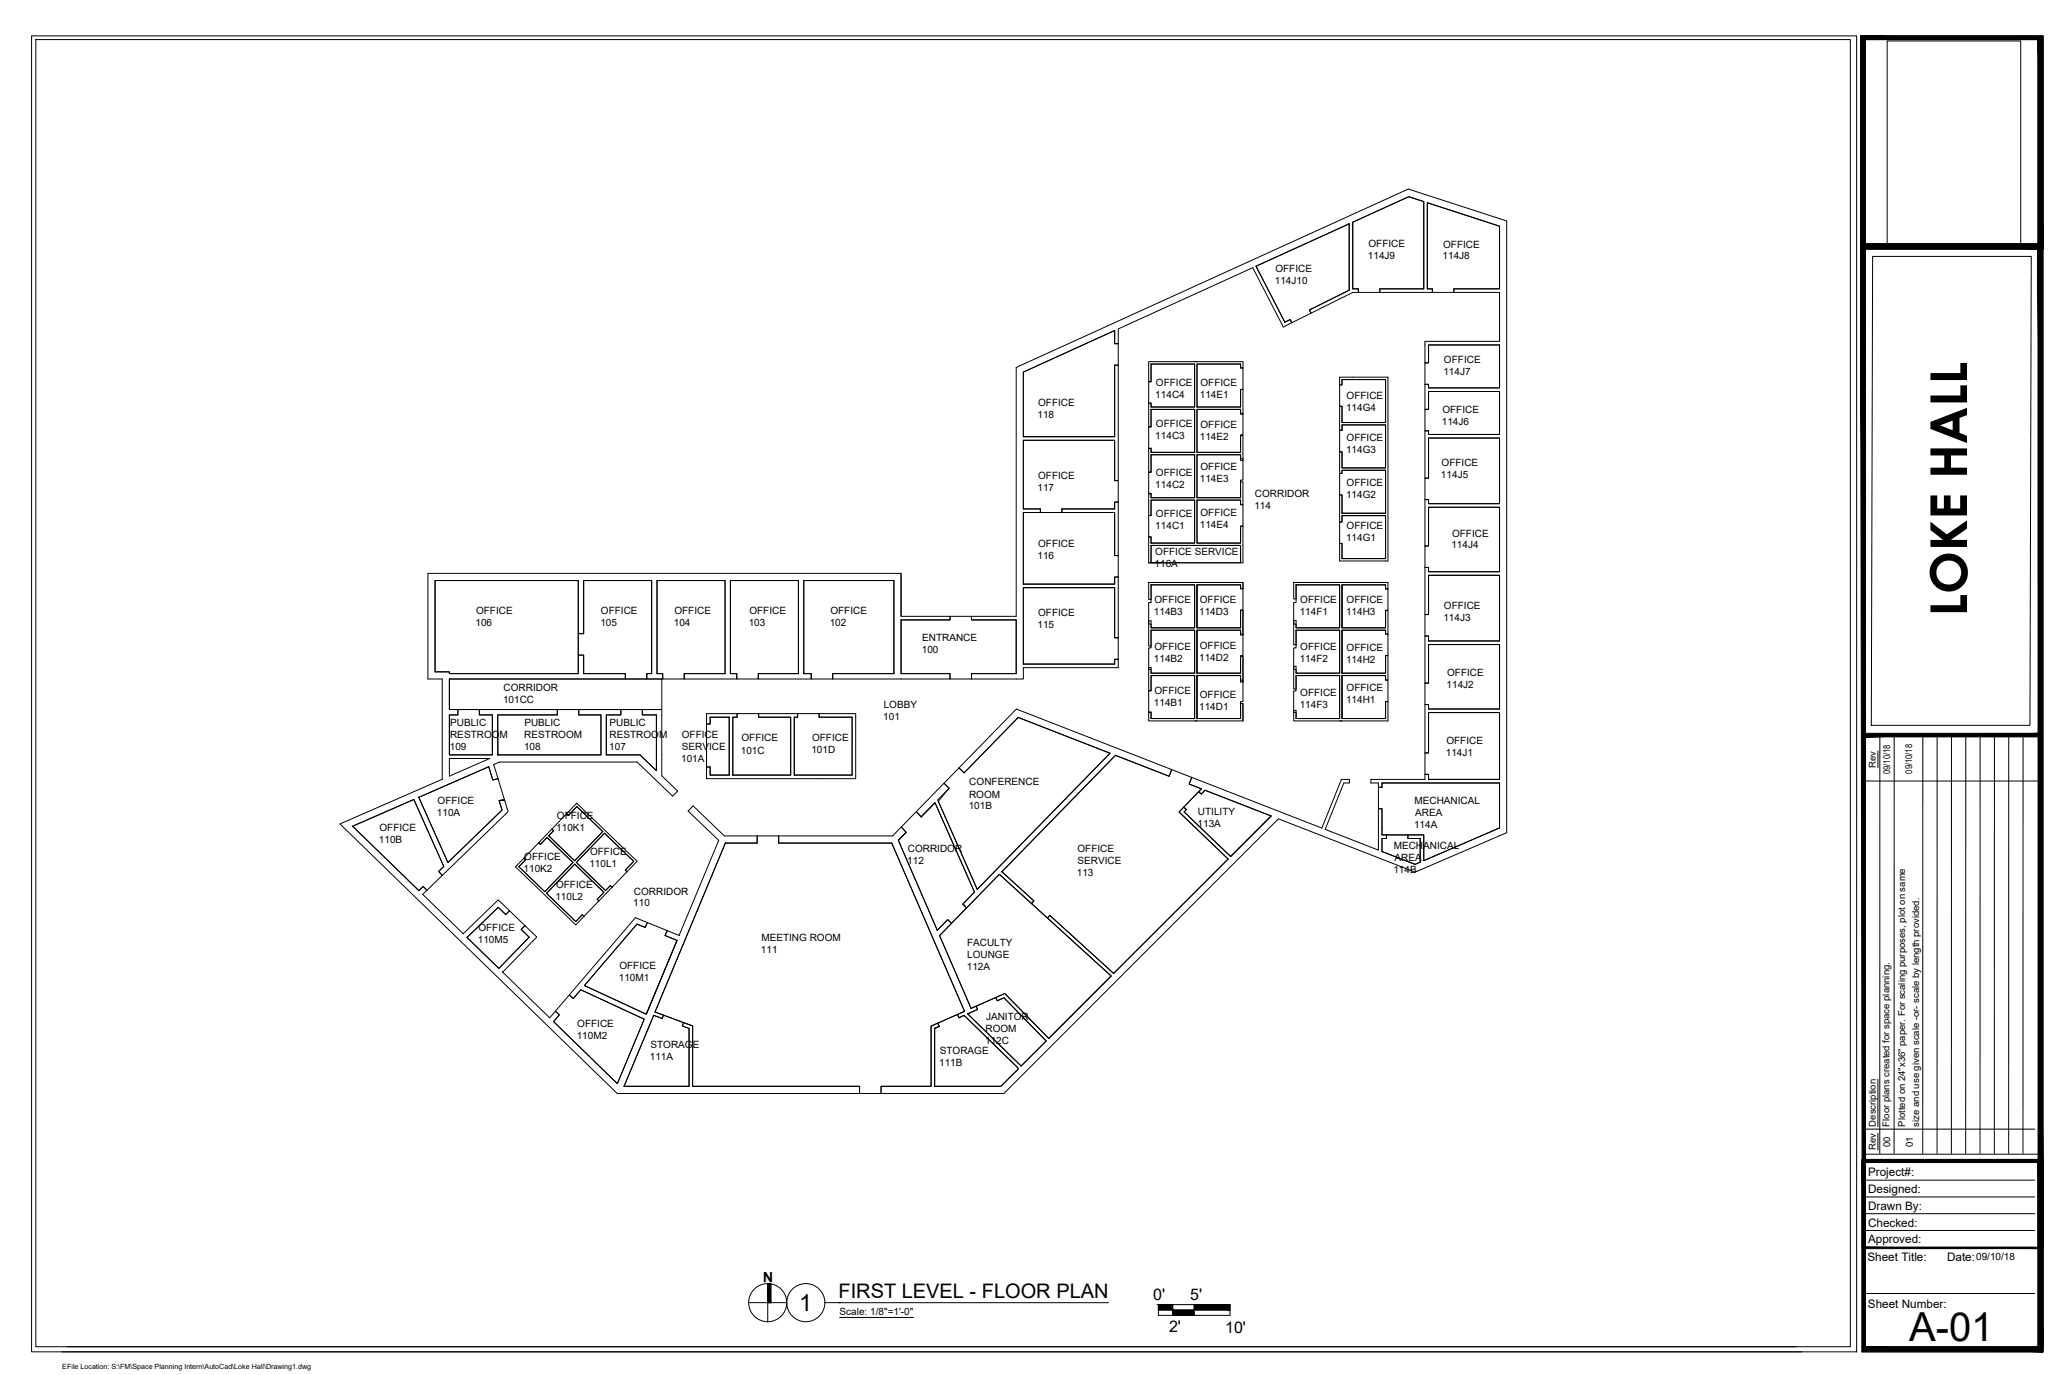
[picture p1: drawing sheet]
<svg xmlns="http://www.w3.org/2000/svg" width="914mm" height="610mm" viewBox="0 0 914 610" stroke-linecap="round" stroke-linejoin="round" font-family="sans-serif">
<!-- layer: 0 -->
<g fill="none" stroke="#000" stroke-width=".44">
<path d="M827.3 15.9v581.2M836.9 18.2h59.2v89.9h-59.2zM897.6 15.9v1.7M598.3 99.2v29.5l-17.6 8.7 .7 1.4 18.5-9.2h2.5v-1.5h-2.5v-29.6l24.8-11.3 6.7 2.2v38.7h-19.5v1.5h23.3v-1.5h-2.2M598.3 99.2l-41.3 18.8 12.8 24.8 2.3-1.1 .8 1.4-3.8 1.9-13.6-26.3-59.6 27.1v6.6h-1.6v-5.9l-40.5 18.5v28.6M599.9 98.5l24.8-11.3 6.7 2.2v38.7h-19.5v1.5h-9.5v-1.5h-2.5zM633 89.9l32 10.4v27.8h-20.3v1.5h-9.5v-1.5h-2.2zM557 118l41.3-18.8v29.5l-17.6 8.7 .7 1.4-8.5 4.3-.8-1.4-2.3 1.1zM633 128.1v-38.2l32 10.4v27.8h-20.3v1.5h20.3v21.7h-33.1v9.6h1.6v-8h31.5M633.5 152.9h31.5v19.1h-31.5v-1.6h-1.6v-9.5h1.6zM665 152.9v19.1h-31.5v-1.6h-1.6v11.1h1.6v-7.9M453.8 165l40.5-18.5v5.9h1.6v9.5h-1.6v31.7h-40.5z"/>
<path d="M510.4 161.4h19.4v19h-19.4v-1.6h-1v-9.6h1zM510.4 161.4h19.4v19h-19.4v-1.6h-1v10.4h1v-7.7M529.8 160.3h21.4v2.8h-1.1v-1.7h-19.3v19M530.8 160.3h-21.4v8.9h1v-7.8M530.8 161.4h19.3v1.7h1.1v9.5h-1.1v7.8h-19.3zM595.1 168.3h19.3v19h-19.3v-7.2h-1v-9.5h1zM633.5 173.6h31.5v19h-31.5v-1.6h-1.6v-9.5h1.6zM633.5 173.6h31.5v19h-31.5v-1.6h-1.6v21h1.6v-17.8M453.8 195.2h40.5v17.9h1.6v9.5h-1.6v3h-23.4v1.6h-9.5v-1.6h-7.6zM453.8 193.6h40.5v-31.7h1.6v51.2h-1.6v-17.9h-40.5v30.4M510.4 181.5h19.4v19.1h-19.4v-1.7h-1v-9.6h1zM510.4 181.5h19.4v19.1h-19.4v-1.9h-1v10.5h1v-7.6"/>
<path d="M530.8 181.5h19.3v1.7h1.1v9.6h-1.1v7.8h-19.3zM530.8 180.4h19.3v-7.8h1.1v11h-1.1v-2.1h-19.3v19.1M595.1 188.4h19.3v19h-19.3v-7.2h-1v-9.5h1zM614.4 187.3v-19h-19.3v2.3h-1v-3.4h21.4v81.5h-21.4v-7.8h1v6.8M614.4 187.3h-19.3v-7.2h-1v10.8h1v-2.5h19.3v19M633.5 194.2h31.5v29.1h-31.5v-1.8h-1.6v-9.5h1.6zM633.5 194.2h31.5v29.1h-31.5v-1.8h-1.6v20.6h1.6v-17.2M510.4 201.6h19.4v19.1h-19.4v-1.7h-1v-9.5h1zM510.4 201.6h19.4v19.1h-19.4v-2h-1v9.8h1v-6.8h19.4v19.1h-19.4M530.8 201.6h19.3v1.7h1.1v9.6h-1.1v7.8h-19.3zM530.8 200.6h19.3v-7.4h1.1v10.9h-1.1v-2.5h-19.3v19.1M595.1 208.5h19.3v19h-19.3v-8.1h-1v-9.5h1z"/>
<path d="M614.4 207.4h-19.3v-7h-1v9.5h1v-1.4h19.3v19h-19.3M453.8 227.2h40.5v19.1h1.6v9.5h-1.6v3.2h-40.5zM453.8 225.6h7.6v1.6h-7.6v31.8M470.9 225.6h23.4v-3h1.6v23.7h-1.6v-19.1h-23.4zM510.4 221.7h19.4v19.1h-19.4v-2.7h-1v-9.6h1zM530.8 221.7h19.3v2h1.1v9.6h-1.1v7.5h-19.3zM530.8 220.7h19.3v-7h1.1v10h-1.1v-2h-19.3M530.8 221.7v19.1h19.3v-7.5h1.1v16.2h-41.8v-11.4h1v2.7M595.1 228.6h19.3v19.1h-19.3v-6.8h-1v-9.5h1zM595.1 227.5v-8.1h-1v12h1v-2.8h19.3v19.1h-19.3M633.5 224.9h31.5v28.6h-31.5v-1.9h-1.6v-9.5h1.6zM633.5 224.9h31.5v28.6h-31.5v-1.9h-1.6v20.9h1.6v-17.4"/>
<path d="M192.9 257.4h63.5v41.3h-57.1v-.8h-6.4zM258.8 257.4h30.2v41.3h-2.2v2.3h-9.5v-2.3h-18.5v-8.3h-2.4v-9.5h2.4zM291.4 257.4h30.1v41.3h-18.1v2.3h-9.5v-2.3h-2.5zM323.9 257.4h30.2v41.3h-17.8v2.3h-9.6v-2.3h-2.8zM356.4 257.4h40v41.3h-27.1v2.3h-9.6v-2.3h-3.3zM399.6 254.2v19.1h21.7v1.5h-21.7M453.8 259h40.5v-3.2h1.6v27h-1.6v-22.2h-40.5v33.8M510.4 241.8h20.4M510.4 259.3h19.4v19h-19.4v-1.6h-1v-9.6h1zM510.4 241.8h39.7v7.7h-39.7zM510.4 259.3h19.4v19h-19.4v-3h-1v11.1h1v-7M510.4 241.8v7.7"/>
<path d="M510.4 241.8h39.7M529.8 258.2h21.4v2.8h-1.1v-1.7h-19.3v19M529.8 241.8h20.3M530.8 259.3h19.3v1.7h1.1v9.5h-1.1v7.8h-19.3zM530.8 258.2h-21.4v7.5h1v-6.4M550.1 241.8v7.7M574.7 259.3h19.4v19h-19.4v-1.6h-1v-9.6h1zM574.7 259.3h19.4v19h-19.4v-3.2h-1v10.8h1v-6.5M594.1 258.2h21.4v3h-1.1v-1.9h-19.3v19M595.1 259.3h19.3v1.7h1.1v9.5h-1.1v7.8h-19.3zM595.1 258.2h-21.4v7.3h1v-6.2M633.5 255.1h31.5v29.1h-31.5v-2.2h-1.6v-9.5h1.6z"/>
<path d="M633.5 255.1h31.5v29.1h-31.5v-2.2h-1.6v20.8h1.6v-17h31.5v28.5M399.6 273.3v-19.1h-209.8v46.8h6.3v44.5l-45.3 19.8 122.9 119.5h107.5v-3.2h-74.1v-26.7l-4-1.5-.5 1.5 3 1.1v25.6h-28.9M399.6 274.8h21.7v-1.5h9.5v1.5h19.8v23.9h-19.8v2.3h-9.5v-2.3h-21.7zM399.6 274.8v23.9h21.7v2.3h-52v-2.3h27.1v-41.3h-40v41.3M453.8 260.6h40.5v22.2h1.6v9.5h-1.6v2.1h-40.5zM510.4 279.4h19.4v19.1h-19.4v-1.7h-1v-9.6h1zM510.4 279.4h19.4v19.1h-19.4v-2.6h-1v10.2h1v-6.6h19.4v19.1h-19.4M530.8 279.4h19.3v1.7h1.1v9.6h-1.1v7.8h-19.3zM530.8 278.3h19.3v-7.8h1.1v11h-1.1v-2.1h-19.3v19.1M574.7 279.4h19.4v19.1h-19.4v-1.7h-1v-9.6h1zM574.7 279.4h19.4v19.1h-19.4v-3.1h-1v10h1v-5.9h19.4v19.1h-19.4M595.1 279.4h19.3v1.7h1.1v9.6h-1.1v7.8h-19.3z"/>
<path d="M595.1 278.3h19.3v-7.6h1.1v10.4h-1.1v-1.7h-19.3v19.1M192.9 297.9h6.4v.8h57.1v-8.3h2.4v8.3M192.9 297.9v-40.5h63.5v23.5h2.4v-23.5h30.2v41.3h-2.2v2.3h7.1v-2.3h-2.5M258.8 298.7h18.5v2.3h-78M291.4 298.7v-41.3h30.1v41.3h-18.1v2.3h23.3v-2.3h-2.8M323.9 298.7v-41.3h30.2v41.3h-17.8v2.3h23.4v-2.3h-3.3M453.8 294.4h40.5v-2.1h1.6v3.7h-42.1v5h-23v-2.3h19.8v-23.9h-19.8v-1.5h19.8v-110.4l173.9-79.1 43.6 14.2v271.2l-40.5 17.5-60.7-23.7-121.7 121.8h-54.5v-3.2h22.2v-26.7l2.9-1.3 .7 1.5-2 .9v25.6M510.4 299.5h19.4v19.1h-19.4v-2.8h-1v-9.5h1zM530.8 299.5v19.1h19.3v-6.7h1.1v7.7h-21.4M530.8 299.5h19.3v2h1.1v9.6h-1.1v7.5h-19.3zM530.8 298.5h19.3v-7.5h1.1v11.4h-1.1v-2.9h-19.3M574.7 299.5h19.4v19.1h-19.4v-2.8h-1v-9.5h1z"/>
<path d="M595.1 299.5v19.1h19.3v-7.6h1.1v8.6h-21.4M595.1 299.5h19.3v2h1.1v9.6h-1.1v7.5h-19.3zM595.1 298.5h19.3v-7.8h1.1v10.8h-1.1v-2h-19.3M633.5 285.8h31.5v28.5h-31.5v-1.9h-1.6v-9.6h1.6zM199.3 316.9h3.7v-2.3h9.6v2.3h5.7v17.8h-19zM199.3 301h94.2v13.6h-94.2zM199.3 301v13.6h3.7v2.3h-3.7v17.8M268.9 316.9h6.4v-2.3h9.5v2.3h6.3v24.8l-7.3-7h-14.9zM314.9 318h8.5v25.6h-8.5v-3.6h-1.6v-19h1.6zM323.4 318v25.6h-8.5v-3.6h-1.6v5.2h66.2v-28.8h-16.3v1.6h14.7v25.6h-25.7M323.4 318h-8.5v3h-1.6v-4.6h13.6v1.6h-1.9v25.6M325 318h1.9v-1.6h9.5v1.6h14.2v25.6h-25.6z"/>
<path d="M353.7 316.4h9.5v1.6h14.7v25.6h-25.7v-25.6h1.5zM451.5 318.1l40.7 15.8-58.9 60.4-17.5-39.7 5.1-5.1-2.3-2.3-12.2 12.6 2.1 2.4M451.5 318.1l-24 24.6-2.2-2.3 25.4-26 68.9 26.8-1.1 2.9-23.9-9.2-50.3 51.6M510.4 318.6v-2.9h-1v3.9h21.4M574.7 318.6v-3.6h-1v4.6h21.4M633.5 315.9h31.5v29.6h-31.5v-2.2h-1.6v-9.5h1.6zM665 314.3h-31.5v-1.9h-1.6v21.4h1.6v-17.9h31.5v29.6M199.3 334.7h19v-17.8h-5.7v-2.3h34.5v2.3h-26.4v17.8M199.3 336.3h17.9l-17.9 7.8zM220.7 334.7h45.8v-17.8h-9.8v-2.3h-9.6v2.3h-26.4l.1 17.8M220.7 334.7h45.8v-17.8h-9.8v-2.3h18.6v2.3h-6.4v17.8M268.9 334.7h14.9l7.3 7v-24.8h-6.3v-2.3h8.7v29.4l7 6.7-2.2 2.3-15.8-15.1h-61l-2.6 1.1 1.9 6.2-2.3 .6-1.8-5.9-31 13.6"/>
<path d="M494.6 334.9l23.9 9.2 1.1-2.9 8.9 3.4-1.2 3 5.5 2.1-9.9 10.3 21.7 20.9-50.8 50.6-28.3-25.7-1 1.2-7.1-6.4 1.1-1.2-14.2-12.9zM185.7 353.5l12.9 28.9 24-23.2-1.3-4.3 2.3-.6 1.7 5.6-29.1 28.2-1.7-1.7 2.3-2.2-13.3-29.8-27.1 11.9M185.7 353.5l31-13.6 1.8 5.9 2.3-.6 3 9.7h-2.5l1.3 4.3-24 23.2zM325 343.6h25.6v-25.6h-14.2v-1.6h17.3v1.6h-1.5v25.6M406.4 359.8l2.1 2.4 6.1-6.3 17.5 39.6-4.9 5.1 1.4 1.9-6.6 6.9-1.8-1.7-4.6 4.7-17.2-39.9 3.4-3.5-2.1-2.4zM414.6 355.9l-6.1 6.3M425.3 340.4l2.2 2.3 24-24.6 40.7 15.8-58.9 60.4-17.2-39.1 4.8-5.7-2.3-2.3zM531.5 351l1.2 1 1.7-1.6 29.3 11.4-18 17.9-20.6-19.8 1-1-1.2-1zM612.8 347.1h52.2v20l-33.6 14.5v-11.4h-18.6v-11.6h-1.5v-9.6h1.5zM665 345.5h-31.5v-2.2h-1.6v2.2h-24v1.6h3.4v1.9h1.5v-1.9h52.2v20M156.4 366.3l27.1-11.9 13.3 29.8-2.3 2.2 1.7 1.7-6.9 6.6-1.6-1.7-2 1.9zM156.4 366.3l29.3 28.6 2-1.9 1.6 1.7-1.9 1.9"/>
<path d="M238.9 373.6l.7 .8 3-3.1 11.5 11.1-12.5 12.9-11.5-11 2.9-3.1-.7-.7zM251.3 360.7l.8 .7 3.7-3.8 11.5 11.1-12.5 12.9-11.5-11.1 2.2-2.2-.8-.7zM267.3 368.7l-12.5 12.9-11.5-11.1 2.2-2.2-.8-.7-5.8 6 .7 .8 3-3.1 11.5 11.1-12.5 12.9M267.3 368.7l-11.5-11.1-3.7 3.8-.8-.7 4.5-4.6 26.7 25.7-4.5 4.7-.7-.7 3.7-3.9-12.9-12.5-12.5 13M268.1 369.4l12.9 12.5-3.7 3.9 .7 .7-6.6 6.9-.7-.8-2.2 2.2-12.9-12.4zM321.7 373.8h14.1v-3.2h9.5v3.2h50.1l32.3 74.6-14.8 6.5v26.7h-22.2v3.2h-9.5v-3.2h-74.1v-26.7l-16.6-6.2zM321.7 373.8h14.1v-3.2h-14.6l-13.8-13.3-2.3 2.3 13.6 13-17.6 42.1M321.7 373.8l-31.3 74.9M408.5 362.2l6.1-6.3 17.5 39.6-5.2 5.4 1.7 1.6 14.6-14.9 14.2 13 1.1-1.2-14.2-12.9M563.7 361.8l-18 17.9-20.6-19.8 1-1-1.2-1-2 2.1 21.7 20.9M563.7 361.8l-18 17.9M563.7 361.8l-29.3-11.4-1.7 1.6-1.2-1 1.3-1.3-5.5-2.1 1.2-3 57.7 22.5 8.7-21.6h3.5v1.6h-2.5l-8.2 20.6 23.6 9.2v-18.3h1.5v11.6h2v1.5h-2v5.8"/>
<path d="M612.8 371.7h2v-1.5h9.6v1.5h5.4v10.5l-2.3 1-14.7-5.7zM665 367.1l-33.6 14.5v-11.4h-7v1.5h5.4v10.5l-2.3 1-14.7-5.7M187.5 396.5l17.9 17.5 15.5-15.1 5.1 4.9-1.7 1.7-3.4-3.2-13.8 13.3M241.6 395.3l-11.5-11 2.9-3.1-.7-.7-3.7 3.8 26.8 25.8 3.6-3.8-.8-.7-2.9 3-12.9-12.5M254.8 383.1l13 12.5-3 3.1 .8 .7-6.6 6.9-.8-.7-2.9 3-12.9-12.5zM255.6 382.4l12.9 12.4 2.2-2.2 .7 .8-5.8 6-.8-.7 3-3.1-13-12.5-12.4 13M443.2 387.6l49.5 45.1-27.6 27.7-19.5-19.9-15 6.6-13.9-32.3zM544.6 380.9l-50.7 50.7-28.4-25.8-1 1.2 28.2 25.7-27.6 27.7M207.1 415.6l14.1 13.7 13.5-13.8-3.6-3.4 1.7-1.7 5.2 5-15.1 15.6M207.1 415.6l13.8-13.3 3.4 3.2 1.7-1.7 6.8 6.6-1.7 1.7 3.6 3.4-13.5 13.8zM282.5 409.7l3.6 1.5 1-2.2 8.8 3.6-1 2.2 5.3 2.1-13.6 32.8-27.4-12.8zM300.2 416.9l-13.6 32.8"/>
<path d="M301.1 414.7l-5.2-2.1-1 2.2 5.3 2.1-13.6 32.8-27.4-12.8M301.1 414.7h.1M415.6 412.4l-17.2-39.9 3.4-3.5-2.1-2.4-3.9 4h-50.5v3.2h50.1l32.3 74.6-3.1 1.4 .6 1.4M415.6 412.4l4.6-4.7 1.8 1.7-5.3 5.4 13.9 32.3M222.9 431l20.9 20.3 2.5-3 1.7 1.7-2.5 2.9 28.3 27.5M222.9 431h.1M259.2 436.9l23.3-27.2 3.6 1.5 1-2.2-5.3-2.1-29.3 34.2 1.7 1.6 3.4-3.9 28.1 13.1-11.9 28.5M492.7 432.7l-27.6 27.7M252.5 441.1l1.7 1.6 3.4-3.9 28.1 13.1-11.9 28.5-28.3-27.5 2.5-2.9-1.7-1.7zM289.9 450.2l3.8 1.3 .5-1.4 8.9 3.3-.5 1.5 3 1.1v25.6h-28.9zM290.4 448.7h.1M290.5 448.7l3.7 1.4-.5 1.4-3.9-1.4-13.1 31.5"/>
<path d="M415.8 453.6l8.8-3.8 .6 1.4 2.3-1 24.2 23.6-7.9 7.8h-29.3v-25.6l2-.9zM425.2 451.2l2.3-1 24.2 23.6-7.9 7.8h-29.3M427.5 450.2l-2.3 1M429.1 449.5l23.7 23.1 11.1-11.1-18.7-19.1-3 1.3-.6-1.5 4-1.7 19.5 19.9M429.1 449.5l4.4-2-.7-1.4 8.8-3.9 .6 1.5 3-1.3 18.7 19.1-11.1 11.1zM430.6 447.1l2.2-1 .7 1.4-4.4 2M332 577.5h16.9M341.8 569.2v8.3h-1.4v-8.4v16.9M365.8 577.5h7.1M513.7 578.4h31.7v4.8h-31.7zM520 578.4v4.8M529.6 578.4v4.8"/>
<path d="M513.7 580.8h31.7"/>
<circle cx="340.4" cy="577.5" r="8.5"/>
<circle cx="357.3" cy="577.5" r="8.5"/>
</g>
<!-- layer: A-ANNO-TTLB -->
<path d="M830.4 113.7h70.4l-.6 207.9h-70.4z" fill="none" stroke="#000" stroke-width=".44"/>
<!-- layer: G-ANNO-TTLB -->
<g fill="none" stroke="#000" stroke-width=".44">
<path d="M14 15.9h809.3v583.4h-809.3zM15.9 17.6h804.6v579.5h-804.6zM825 15.9h81v94.5h-81zM827.3 17.6h76.5v90.5h-76.5zM833.6 325.9v185.5M840 325.9l-.1 185.5M852.7 325.9l-.1 185.5M859 325.9v185.5M865.4 325.9l-.1 185.5M871.7 325.9v185.5M878.1 325.9l-.1 185.5M884.4 325.9v185.5"/>
<path d="M886.9 325.9h-59.6l-.1 185.5M890.8 325.9l-.1 185.5M897.1 325.9v185.5M905.8 325.9v185.5M827.3 346.3h76.2M825.7 514h80.3v85.3h-80.3zM827.3 515.4h76.5v81.7h-76.5zM827.3 500.6h75M825.7 538.1h76.6M825.7 530.7h76.6M825.7 523.2h76.6M825.7 553h76.6"/>
<path d="M825.7 545.5h76.6M825.7 573.5h76.6M27.6 599.3h771.3M29.8 597.1h766.8"/>
</g>
<g fill="#000" stroke="#000" stroke-width=".44">
<path d="M825 17.6l2.3 90.5v-90.5zM825 17.6l2.3 90.5h-2.3z"/>
<path d="M825 15.9l81 1.7v-1.7zM825 15.9l81 1.7h-81z"/>
<path d="M903.8 17.6l2.2 90.5v-90.5zM903.8 17.6l2.2 90.5h-2.2z"/>
<path d="M825.1 110.4l2.2 442.6-.1-442.6zM825.1 110.4l2.2 442.6h-1.5z"/>
<path d="M825 108.1l81 2.3v-2.3zM825 108.1l81 2.3h-81z"/>
<path d="M825 108.1l81 2.3v-2.3zM825 108.1l81 2.3h-80.9z"/>
<path d="M903.8 110.4l2.2 442.6v-442.6zM903.8 110.4l2.2 442.6h-2.2z"/>
<path d="M827.3 325.1v1.6l77.7-1.6zM827.3 326.7l77.7-1.6v1.6z"/>
<path d="M825.7 515.4l1.6 81.7v-81.7zM825.7 515.4l1.6 81.7h-1.6z"/>
<path d="M825.7 514l80.3 1.4v-1.4zM825.7 514l80.3 1.4h-80.3z"/>
<path d="M903.8 515.4l2.2 81.7v-81.7zM903.8 515.4l2.2 81.7h-2.2z"/>
<path d="M825.8 553l80.2 .6v-.6zM825.8 553l80.2 .6h-80.2z"/>
<path d="M825.7 597.1l80.3 2.2v-2.2zM825.7 597.1l80.3 2.2h-80.3z"/>
</g>
<!-- layer: 0 -->
<path d="M897 15.9v1.7M897.6 15.9v1.7" fill="none" stroke="#000" stroke-width=".5"/>
<!-- layer: LIGHTING -->
<path d="M827.3 511.7h76.9" fill="none" stroke="#000" stroke-width=".44"/>
<!-- layer: G-ANNO-TEXT -->
<path d="M832.8 332.9v7.5M832.8 478.4v21.1M832.8 502.4v7.5M371.8 577.5h119.8M372.3 584.1h32.8" fill="none" stroke="#000" stroke-width=".44"/>
<!-- layer: 0 -->
<g fill="#000" stroke="#000" stroke-width=".44">
<path d="M340.4 569.1h.5z"/>
<path d="M340.4 569.1h1zM340.4 569.1h1z"/>
<path d="M340.4 569.1l1.4 .1zM340.4 569.1l1.4 .1z"/>
<path d="M340.4 569.2l1.4 8.3v-8.3zM340.4 569.2l1.4 8.3h-1.4z"/>
<path d="M513.7 578.4l6.3 2.4v-2.4zM513.7 578.4l6.3 2.4h-6.3z"/>
<path d="M529.6 578.4l15.8 2.4v-2.4zM529.6 578.4l15.8 2.4h-15.8z"/>
<path d="M520 580.8l9.6 2.4v-2.4zM520 580.8l9.6 2.4h-9.6z"/>
</g>
<text font-size="22.6" x="872.3" y="273.3" transform="rotate(-90 872.3 273.3)">LOKE HALL</text>
<text font-size="17.7" x="846.6" y="594.5">A-01</text>
<text font-size="10.4" x="354.5" y="581.3">1</text>
<text font-size="8.9" x="371.8" y="575.7">FIRST LEVEL - FLOOR PLAN</text>
<g font-size="7.1">
<text x="511.4" y="576.3">0'</text>
<text x="527.8" y="576.3">5'</text>
<text x="518.4" y="590.4">2'</text>
<text x="543.3" y="590.9">10'</text>
</g>
<text font-size="6.3" x="342.9" y="563.7" transform="rotate(180 342.9 563.7)">N</text>
<g font-size="5.2">
<text x="828.4" y="521.5">Project#:</text>
<text x="828.4" y="528.9">Designed:</text>
<text x="828.4" y="536.4">Drawn By:</text>
<text x="828.4" y="543.9">Checked:</text>
<text x="828.4" y="551.2">Approved:</text>
<text x="828.1" y="559">Sheet Title:</text>
<text x="863.4" y="559.1">Date:</text>
<text x="828.3" y="579.8">Sheet Number:</text>
</g>
<g font-size="4.4">
<text x="606.9" y="109.4">OFFICE</text>
<text x="640" y="109.7">OFFICE</text>
<text x="606.6" y="114.7">114J9</text>
<text x="639.7" y="115">114J8</text>
<text x="565.6" y="120.8">OFFICE</text>
<text x="565.3" y="126.1">114J10</text>
<text x="640.3" y="161.1">OFFICE</text>
<text x="640.1" y="166.4">114J7</text>
<text x="512.6" y="171">OFFICE</text>
<text x="532.4" y="171">OFFICE</text>
<text x="512.3" y="176.4">114C4</text>
<text x="532.1" y="176.3">114E1</text>
<text x="597.2" y="177">OFFICE</text>
<text x="460.1" y="185.3">118</text>
<text x="460.4" y="180">OFFICE</text>
<text x="596.9" y="182.3">114G4</text>
<text x="639.6" y="183.1">OFFICE</text>
<text x="512.6" y="189.3">OFFICE</text>
<text x="532.4" y="189.7">OFFICE</text>
<text x="639.4" y="188.4">114J6</text>
<text x="512.3" y="194.6">114C3</text>
<text x="532.1" y="195">114E2</text>
<text x="597.2" y="195.6">OFFICE</text>
<text x="596.9" y="201">114G3</text>
<text x="532.4" y="208.4">OFFICE</text>
<text x="639.3" y="206.6">OFFICE</text>
<text x="460.4" y="212.4">OFFICE</text>
<text x="512.6" y="211">OFFICE</text>
<text x="532.1" y="213.7">114E3</text>
<text x="597.2" y="215.4">OFFICE</text>
<text x="639" y="211.9">114J5</text>
<text x="460.1" y="217.7">117</text>
<text x="512.3" y="216.3">114C2</text>
<text x="556.5" y="220.4">CORRIDOR</text>
<text x="596.9" y="220.7">114G2</text>
<text x="556.3" y="225.7">114</text>
<text x="512.6" y="229.2">OFFICE</text>
<text x="532.4" y="228.8">OFFICE</text>
<text x="512.3" y="234.6">114C1</text>
<text x="532.1" y="234.1">114E4</text>
<text x="597.2" y="234.7">OFFICE</text>
<text x="643.9" y="237.9">OFFICE</text>
<text x="460.4" y="242.4">OFFICE</text>
<text x="596.9" y="240">114G1</text>
<text x="643.6" y="243.2">114J4</text>
<text x="460.1" y="247.7">116</text>
<text x="512" y="251.6">116A</text>
<text x="512.3" y="246.3">OFFICE SERVICE</text>
<text x="512" y="267.5">OFFICE</text>
<text x="532" y="267.5">OFFICE</text>
<text x="576.6" y="267.5">OFFICE</text>
<text x="597.2" y="267.5">OFFICE</text>
<text x="211.1" y="272.2">OFFICE</text>
<text x="266.5" y="272.2">OFFICE</text>
<text x="299.1" y="272.2">OFFICE</text>
<text x="332.3" y="272.2">OFFICE</text>
<text x="368.2" y="272.2">OFFICE</text>
<text x="460.4" y="273.2">OFFICE</text>
<text x="511.7" y="272.8">114B3</text>
<text x="531.8" y="272.8">114D3</text>
<text x="576.4" y="272.8">114F1</text>
<text x="596.9" y="272.8">114H3</text>
<text x="640.1" y="275.3">114J3</text>
<text x="640.3" y="270">OFFICE</text>
<text x="210.8" y="277.5">106</text>
<text x="266.2" y="277.5">105</text>
<text x="298.8" y="277.5">104</text>
<text x="332" y="277.5">103</text>
<text x="368" y="277.5">102</text>
<text x="460.1" y="278.5">115</text>
<text x="408.9" y="284.4">ENTRANCE</text>
<text x="532" y="287.8">OFFICE</text>
<text x="408.8" y="289.7">100</text>
<text x="511.7" y="293.3">114B2</text>
<text x="512" y="288">OFFICE</text>
<text x="531.8" y="293.1">114D2</text>
<text x="576.4" y="293.3">114F2</text>
<text x="576.6" y="288">OFFICE</text>
<text x="596.9" y="293.8">114H2</text>
<text x="597.2" y="288.4">OFFICE</text>
<text x="641.8" y="299.9">OFFICE</text>
<text x="641.5" y="305.2">114J2</text>
<text x="223.1" y="311.8">101CC</text>
<text x="223.4" y="306.5">CORRIDOR</text>
<text x="512" y="307.8">OFFICE</text>
<text x="532" y="309.4">OFFICE</text>
<text x="576.6" y="308.5">OFFICE</text>
<text x="596.9" y="311.8">114H1</text>
<text x="597.2" y="306.5">OFFICE</text>
<text x="391.9" y="313.8">LOBBY</text>
<text x="511.7" y="313.2">114B1</text>
<text x="531.8" y="314.7">114D1</text>
<text x="576.4" y="313.8">114F3</text>
<text x="199.6" y="321.7">PUBLIC</text>
<text x="232.5" y="321.7">PUBLIC</text>
<text x="270.3" y="321.7">PUBLIC</text>
<text x="391.7" y="319.1">101</text>
<text x="199.6" y="327">RESTROOM</text>
<text x="232.5" y="327">RESTROOM</text>
<text x="270.3" y="327">RESTROOM</text>
<text x="302.3" y="327">OFFICE</text>
<text x="328.8" y="328.7">OFFICE</text>
<text x="360.1" y="328.7">OFFICE</text>
<text x="641.4" y="329.8">OFFICE</text>
<text x="199.5" y="332.3">109</text>
<text x="232.4" y="332.3">108</text>
<text x="270.2" y="332.3">107</text>
<text x="302.4" y="332.4">SERVICE</text>
<text x="328.5" y="334.1">101C</text>
<text x="359.8" y="334">101D</text>
<text x="641.1" y="335.1">114J1</text>
<text x="302.1" y="337.7">101A</text>
<text x="429.7" y="353.6">ROOM</text>
<text x="429.9" y="348.2">CONFERENCE</text>
<text x="194" y="356.6">OFFICE</text>
<text x="429.6" y="358.9">101B</text>
<text x="627.2" y="356.6">MECHANICAL</text>
<text x="193.8" y="361.9">110A</text>
<text x="247" y="363.2">OFFICE</text>
<text x="531.2" y="361.2">UTILITY</text>
<text x="627.6" y="361.9">AREA</text>
<text x="168.3" y="368.4">OFFICE</text>
<text x="246.7" y="368.5">110K1</text>
<text x="531.1" y="366.5">113A</text>
<text x="627.1" y="367.2">114A</text>
<text x="168" y="373.7">110B</text>
<text x="402.6" y="377.6">CORRIDOR</text>
<text x="477.8" y="377.7">OFFICE</text>
<text x="618.1" y="376.5">MECHANICAL</text>
<text x="232.5" y="381.1">OFFICE</text>
<text x="261.6" y="379.1">OFFICE</text>
<text x="402.3" y="382.9">112</text>
<text x="477.8" y="383">SERVICE</text>
<text x="618.4" y="381.8">AREA</text>
<text x="232.2" y="386.4">110K2</text>
<text x="261.4" y="384.4">110L1</text>
<text x="477.5" y="388.3">113</text>
<text x="617.9" y="387.1">114B</text>
<text x="246.6" y="393.8">OFFICE</text>
<text x="246.3" y="399.1">110L2</text>
<text x="280.8" y="401.9">110</text>
<text x="281.1" y="396.6">CORRIDOR</text>
<text x="212.2" y="412.9">OFFICE</text>
<text x="211.9" y="418.2">110M5</text>
<text x="337.6" y="417">MEETING ROOM</text>
<text x="428.9" y="419.6">FACULTY</text>
<text x="337.5" y="422.3">111</text>
<text x="428.9" y="424.9">LOUNGE</text>
<text x="274.7" y="429.8">OFFICE</text>
<text x="428.7" y="430.2">112A</text>
<text x="274.4" y="435.1">110M1</text>
<text x="256" y="455.3">OFFICE</text>
<text x="437.3" y="452.4">JANITOR</text>
<text x="255.7" y="460.6">110M2</text>
<text x="437" y="457.7">ROOM</text>
<text x="288.4" y="464.7">STORAGE</text>
<text x="416.8" y="467.2">STORAGE</text>
<text x="436.9" y="463.1">112C</text>
<text x="288.2" y="470">111A</text>
<text x="416.5" y="472.5">111B</text>
<text x="876.3" y="558.7">09/10/18</text>
<text x="372.3" y="583.2">Scale: 1/8&quot;=1'-0&quot;</text>
</g>
<g font-size="4.2">
<text x="831.9" y="340.4" transform="rotate(-90 831.9 340.4)">Rev</text>
<text x="838.3" y="343.2" transform="rotate(-90 838.3 343.2)">09/10/18</text>
<text x="847.9" y="343" transform="rotate(-90 847.9 343)">09/10/18</text>
<text x="831.9" y="499.5" transform="rotate(-90 831.9 499.5)">Description</text>
<text x="838" y="499.5" transform="rotate(-90 838 499.5)">Floor plans created for space planning.</text>
<text x="844.8" y="499.5" transform="rotate(-90 844.8 499.5)">Plotted on 24&quot;x36&quot; paper. For scaling purposes, plot on same</text>
<text x="851.1" y="499.5" transform="rotate(-90 851.1 499.5)">size and use given scale -or- scale by length provided.</text>
<text x="831.9" y="509.9" transform="rotate(-90 831.9 509.9)">Rev</text>
<text x="838.2" y="508.5" transform="rotate(-90 838.2 508.5)">00</text>
<text x="848.2" y="508.5" transform="rotate(-90 848.2 508.5)">01</text>
</g>
<text font-size="3.2" x="27.6" y="606.8">EFile Location: S:\FM\Space Planning Intern\AutoCad\Loke Hall\Drawing1.dwg</text>
</svg>
